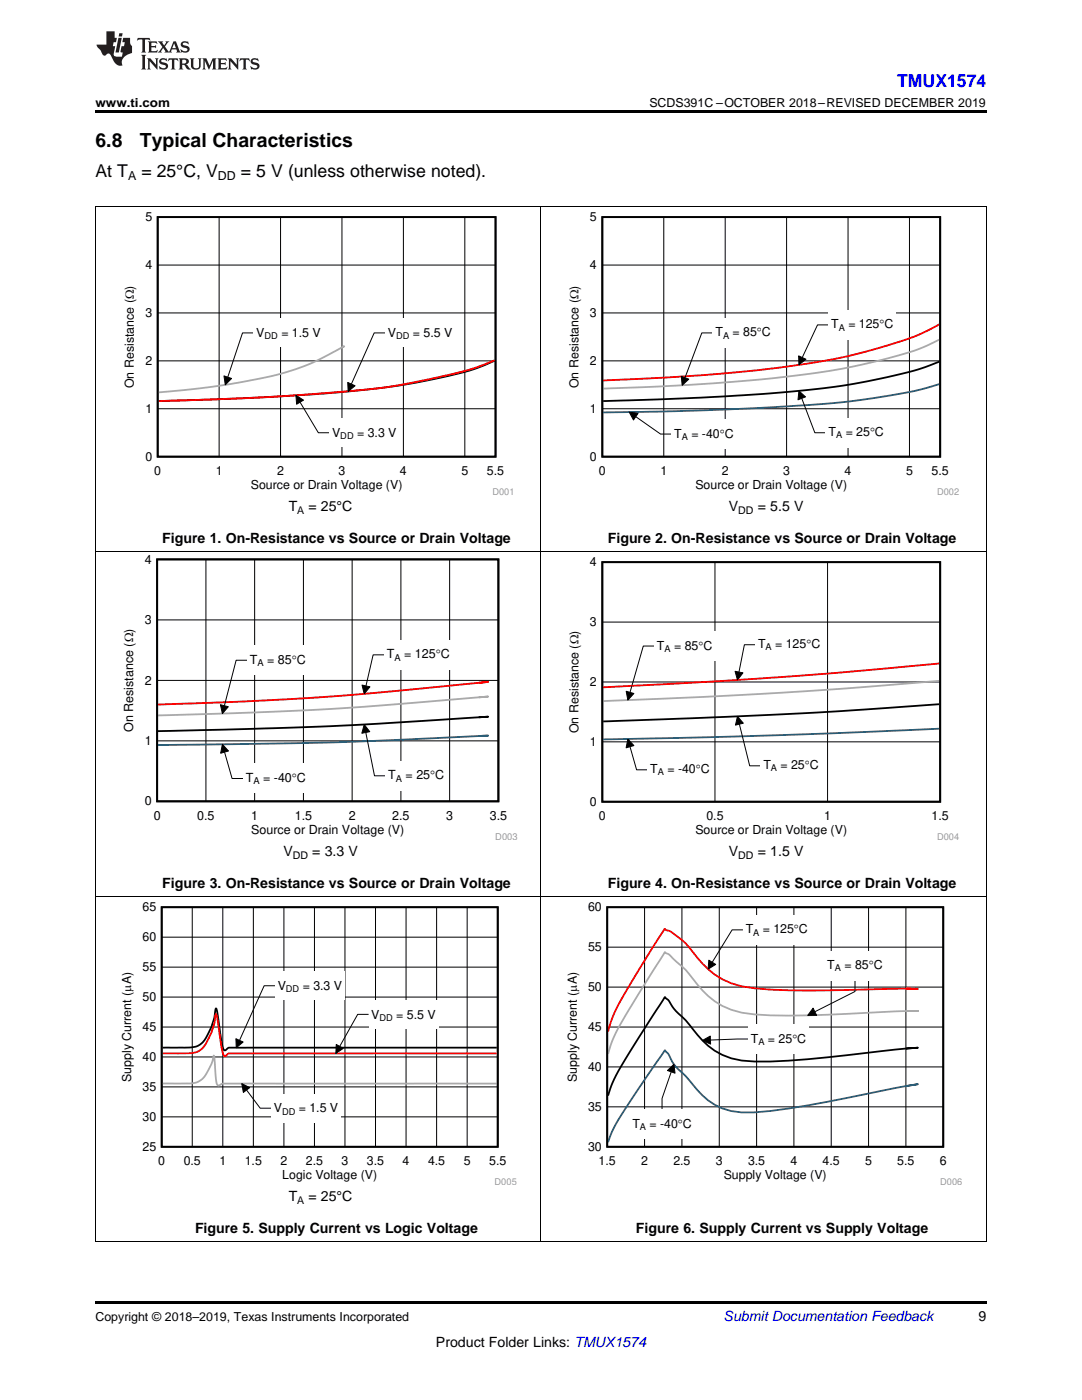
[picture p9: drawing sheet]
<svg xmlns="http://www.w3.org/2000/svg" width="216mm" height="279mm" viewBox="0 0 216 279" stroke-linecap="round" stroke-linejoin="round" font-family="sans-serif">
<path d="M19 259.7h177.8v.5h-177.8z" fill="#000"/>
<path d="M19.1 179v68.8M107.9 179v68.8M196.8 179v68.8M19 247.8h177.8" fill="none" stroke="#000" stroke-width=".2"/>
<path d="M23.8 180.1h79.3v56.4h-79.3z" fill-rule="evenodd" fill="#fff"/>
<path d="M32.3 181.1h67v47.8h-67zM32.4 209.1l5.6-.1a3.8 3.8 0 0 0 3.6-2.8l1-2.6 .5-2.4 .2 .7 .4 2.3a19.2 19.2 0 0 0 1 5.4h.2a2.24 2.24 0 0 1 2.1-.5h52.1" fill="none" stroke="#000" stroke-width=".36"/>
<g fill="none" stroke="#000" stroke-width=".2">
<path d="M32.3 199h67M32.3 193h67M32.3 187h67M38.4 181.1v47.8M44.5 181.1v47.8M50.6 181.1v47.8M54.9 196.7h-2.2l-4.9 10.9M56.7 181.1v47.8M62.7 181.1v47.8M68.8 181.1v47.8M74.9 181.1v47.8M81 181.1v47.8"/>
<path d="M87.1 181.1v47.8M93.2 181.1v47.8M32.3 216.9h67M32.3 210.9h67M32.3 205h67M47.1 207.3l1.4 .7-1.4 1.1zM32.3 222.9h67"/>
</g>
<path d="M32.4 210.2h5.6a3.8 3.8 0 0 0 3.6-2.9l1.1-2.8 .4-2.1 .2 .6 .4 2.3a19.1 19.1 0 0 0 1 5.4l.2 .1a2.24 2.24 0 0 1 2.1-.6h52.1" fill="none" stroke="#f00" stroke-width=".36"/>
<path d="M32.4 216.2h5.7a3.8 3.8 0 0 0 3.5-2.7l.6-1.2 .5-1.6 .2 2.1a9.4 9.4 0 0 0 .5 3.8h.2a5.4 5.4 0 0 1 2.8-.3h52.7" fill="none" stroke="#aaa" stroke-width=".36"/>
<path d="M47.1 207.3l1.4 .7-1.4 1.1z" fill="#000"/>
<path d="M54.9 193.9h13.9v5.6h-13.9z" fill-rule="evenodd" fill="#fff"/>
<path d="M67.1 208.4l1.4 .8-1.5 1z" fill="#000"/>
<path d="M67.1 208.4l1.4 .8-1.5 1zM73.5 202.4h-2.1l-3.6 6.4" fill="none" stroke="#000" stroke-width=".2"/>
<path d="M73.5 199.6h14v5.6h-14z" fill-rule="evenodd" fill="#fff"/>
<path d="M48.2 216.3l1.6 .8-1.2 .9z" fill="#000"/>
<path d="M48.2 216.3l1.6 .8-1.2 .9zM49.2 217.5l2.7 3.7h2.2" fill="none" stroke="#000" stroke-width=".2"/>
<g fill="#fff">
<path d="M54.1 218.4h14v5.6h-14z" fill-rule="evenodd"/>
<path d="M112.7 180.1h79.3v56.4h-79.3z" fill-rule="evenodd"/>
</g>
<path d="M121.2 181.1h67v47.8h-67zM180.8 209.3l2.4-.2-2.4 .2a459.4 459.4 0 0 1-27.1 2.6h-3.1a14.1 14.1 0 0 1-12.3-6.4 18.8 18.8 0 0 0-3.4-3.7l-.4-.5a5.9 5.9 0 0 0-1.7-2.2l-.1-.1-.1 .1a297 297 0 0 0-10.1 16.3l-1.2 3.3" fill="none" stroke="#000" stroke-width=".36"/>
<g fill="none" stroke="#000" stroke-width=".2">
<path d="M121.2 197h67M121.2 189h67M128.6 181.1v47.8M136.1 181.1v47.8M143.5 181.1v47.8M151 181.1v47.8M158.4 181.1v47.8M165.9 181.1v47.8M173.3 181.1v47.8M180.8 181.1v47.8M121.2 212.9h67M121.2 205h67"/>
<path d="M140.2 207.6l1.5-.8 .1 1.6zM149.3 207.4l-7.6 .2M121.2 220.9h67"/>
</g>
<path d="M180.8 197.3h2.4h-2.4a479.5 479.5 0 0 1-27.1 .2 21.2 21.2 0 0 1-9.6-2.1 21.4 21.4 0 0 1-6.6-6.3l-.7-.8-1.4-1.2a4.5 4.5 0 0 0-2.3-1.4l-.4-.3a182.5 182.5 0 0 0-10.2 16.9l-1.2 3.6" fill="none" stroke="#f00" stroke-width=".36"/>
<path d="M180.8 201.8h2.4h-2.4a486.9 486.9 0 0 1-27.1 .8 20.4 20.4 0 0 1-9.6-1.8 20.6 20.6 0 0 1-6.6-6.4l-.7-.9-2.3-2a4 4 0 0 0-1.8-1.4l-4.2 6.5a72.1 72.1 0 0 0-6.5 11.6l-.7 2.1" fill="none" stroke="#aaa" stroke-width=".36"/>
<path d="M180.8 216.7l2.4-.3-2.4 .3a468 468 0 0 1-27.1 5 19.1 19.1 0 0 1-9.6-.5 16 16 0 0 1-6.6-5.6l-1.4-1.6a9.3 9.3 0 0 1-2.8-3.8l-.6-.6-5.2 7.5a68.4 68.4 0 0 0-5.5 9.1l-.7 1.7" fill="none" stroke="#295c75" stroke-width=".36"/>
<path d="M140.2 207.6l1.5-.8 .1 1.6z" fill="#000"/>
<path d="M149.3 204.4h12.1v5.9h-12.1z" fill-rule="evenodd" fill="#fff"/>
<path d="M141.4 191.6l1.4 .9-1.5 .9z" fill="#000"/>
<path d="M141.4 191.6l1.4 .9-1.5 .9zM148.2 185.6h-2.1l-4 6.4" fill="none" stroke="#000" stroke-width=".2"/>
<path d="M148.2 182.6h13.5v5.9h-13.5z" fill-rule="evenodd" fill="#fff"/>
<path d="M162.2 201.2l.7 1.4h-1.7z" fill="#000"/>
<path d="M170.6 195.7v2.2l-8 4M162.2 201.2l.7 1.4h-1.7z" fill="none" stroke="#000" stroke-width=".2"/>
<path d="M164.5 189.8h12.2v5.9h-12.2z" fill-rule="evenodd" fill="#fff"/>
<path d="M133.2 213.6l1.3-1.2 .2 1.8z" fill="#000"/>
<path d="M133.2 213.6l1.3-1.2 .2 1.8zM133.9 213.9l-1.8 5.3v2.2" fill="none" stroke="#000" stroke-width=".2"/>
<path d="M125.6 221.4h13v5.9h-13z" fill-rule="evenodd" fill="#fff"/>
<path d="M19.1 110.1v68.9M107.9 110.1v68.9M196.8 110.1v68.9M19 178.9h177.8" fill="none" stroke="#000" stroke-width=".2"/>
<path d="M24.1 110.7h79.1v57h-79.1z" fill-rule="evenodd" fill="#fff"/>
<path d="M31.4 111.6h68.1v48.3h-68.1zM95.6 143.2l1.8-.2-1.8 .2a1090.2 1090.2 0 0 1-64.1 2.7" fill="none" stroke="#000" stroke-width=".37"/>
<path d="M41.1 111.6v48.3M50.8 111.6v48.3M60.5 111.6v48.3M70.3 111.6v48.3M80 111.6v48.3M89.7 111.6v48.3M31.4 135.8h68.1M31.4 123.7h68.1M31.4 147.9h68.1M72.7 144.6l1.1 1.4-1.6 .3zM73 146.2l1.7 8.6h2.2" fill="none" stroke="#000" stroke-width=".2"/>
<path d="M95.6 136.3l1.8-.2-.8 .1a699.9 699.9 0 0 1-65.1 4.4" fill="none" stroke="#f00" stroke-width=".37"/>
<path d="M95.6 139.2l1.8-.2-.8 .1a802.7 802.7 0 0 1-65.1 3.7" fill="none" stroke="#aaa" stroke-width=".37"/>
<path d="M95.6 146.9l1.8-.1-1.8 .1a1241.8 1241.8 0 0 1-64.1 1.8" fill="none" stroke="#295c75" stroke-width=".37"/>
<path d="M72.7 144.6l1.1 1.4-1.6 .3z" fill="#000"/>
<path d="M76.9 151.9h12.3v5.9h-12.3z" fill-rule="evenodd" fill="#fff"/>
<path d="M72.2 136.7l1.6 .4-1.1 1.4z" fill="#000"/>
<path d="M72.2 136.7l1.6 .4-1.1 1.4zM76.7 130.7h-2.2l-1.5 6.2" fill="none" stroke="#000" stroke-width=".2"/>
<path d="M76.7 127.7h13.7v6h-13.7z" fill-rule="evenodd" fill="#fff"/>
<path d="M44 140.6l1.6 .4-1.2 1.4z" fill="#000"/>
<path d="M49.3 131.8h-2.2l-2.3 9M44 140.6l1.6 .4-1.2 1.4z" fill="none" stroke="#000" stroke-width=".2"/>
<path d="M49.3 128.8h12.3v5.9h-12.3z" fill-rule="evenodd" fill="#fff"/>
<path d="M44.4 148.5l1.2 1.4-1.6 .4z" fill="#000"/>
<path d="M44.4 148.5l1.2 1.4-1.6 .4zM44.8 150.1l1.5 5.3h2.2" fill="none" stroke="#000" stroke-width=".2"/>
<g fill="#fff">
<path d="M48.5 152.4h13.2v5.9h-13.2z" fill-rule="evenodd"/>
<path d="M113 111.2h78.4v56.5h-78.4z" fill-rule="evenodd"/>
</g>
<path d="M120.2 112.2h67.4v47.8h-67.4zM187.4 140.5l-1.1 .1a1398.6 1398.6 0 0 1-65.9 3.4" fill="none" stroke="#000" stroke-width=".36"/>
<path d="M142.7 112.2v47.8M165.1 112.2v47.8M120.2 136.1h67.4M120.2 124.2h67.4M120.2 148.1h67.4M147.2 143l1.1 1.3-1.5 .4zM147.5 144.5l2.1 8.3h2.2" fill="none" stroke="#000" stroke-width=".2"/>
<path d="M187.4 132.4l-1.1 .1a1218.4 1218.4 0 0 1-65.9 4.7" fill="none" stroke="#f00" stroke-width=".36"/>
<path d="M187.4 135.9l-1.1 .1a1210.7 1210.7 0 0 1-65.9 3.9" fill="none" stroke="#aaa" stroke-width=".36"/>
<path d="M187.4 145.4l-31.3 1.3-35.7 .9" fill="none" stroke="#295c75" stroke-width=".36"/>
<path d="M147.2 143l1.1 1.3-1.5 .4z" fill="#000"/>
<path d="M151.8 149.9h12.2v5.9h-12.2z" fill-rule="evenodd" fill="#fff"/>
<path d="M146.7 134l1.5 .3-1 1.4z" fill="#000"/>
<path d="M146.7 134l1.5 .3-1 1.4zM150.7 128.7h-2.2l-1 5.4" fill="none" stroke="#000" stroke-width=".2"/>
<path d="M150.7 125.7h13.6v5.9h-13.6z" fill-rule="evenodd" fill="#fff"/>
<path d="M124.9 138l1.6 .4-1.2 1.3z" fill="#000"/>
<path d="M124.9 138l1.6 .4-1.2 1.3zM130.5 128.9h-2.1l-2.7 9.3" fill="none" stroke="#000" stroke-width=".2"/>
<path d="M130.5 126h12.2v5.9h-12.2z" fill-rule="evenodd" fill="#fff"/>
<path d="M125.3 147.5l1.2 1.3-1.6 .4z" fill="#000"/>
<path d="M125.3 147.5l1.2 1.3-1.6 .4zM125.7 149l1.3 4.6h2.2" fill="none" stroke="#000" stroke-width=".2"/>
<path d="M129.2 150.7h13v5.9h-13z" fill-rule="evenodd" fill="#fff"/>
<path d="M19.1 41.2v68.9M107.9 41.2v68.9M196.8 41.2v68.9M19 110h177.8" fill="none" stroke="#000" stroke-width=".2"/>
<path d="M24.3 42.4h78.1v56.4h-78.1z" fill-rule="evenodd" fill="#fff"/>
<path d="M31.5 43.3h67.4v47.8h-67.4zM98.7 72l-1 .4a43.8 43.8 0 0 1-10.7 3.2 204.3 204.3 0 0 1-31 3.5l-24.4 .9" fill="none" stroke="#000" stroke-width=".36"/>
<path d="M31.5 52.9h67.4M43.7 43.3v47.9M56 43.3v47.9M68.2 43.3v47.9M80.5 43.3v47.9M92.7 43.3v47.9M31.5 72h67.4M31.5 62.5h67.4M69.4 76.3l1.5 .7-1.4 1.1zM76.8 66.4h-2.1l-4.6 10.2M31.5 81.6h67.4" fill="none" stroke="#000" stroke-width=".2"/>
<path d="M98.7 71.9l-1.5 .6a59.5 59.5 0 0 1-11.8 3.2 120.9 120.9 0 0 1-21.2 2.8l-14.6 .9-18 .6" fill="none" stroke="#f00" stroke-width=".36"/>
<path d="M68.2 69.3l.4-.2a52 52 0 0 1-20 7.1l-8.6 1.3-8.4 .8" fill="none" stroke="#aaa" stroke-width=".36"/>
<path d="M69.4 76.3l1.5 .7-1.4 1.1z" fill="#000"/>
<path d="M76.8 63.6h14.1v5.6h-14.1z" fill-rule="evenodd" fill="#fff"/>
<path d="M59.1 78.9l1.5 1-1.4 .8z" fill="#000"/>
<path d="M59.1 78.9l1.5 1-1.4 .8zM59.9 80.3l3.6 6.1h2.2" fill="none" stroke="#000" stroke-width=".2"/>
<path d="M65.7 83.6h14v5.6h-14z" fill-rule="evenodd" fill="#fff"/>
<path d="M44.7 75l1.5 .5-1.2 1.3z" fill="#000"/>
<path d="M44.7 75l1.5 .5-1.2 1.3zM50.6 66.4h-2.2l-3 8.9" fill="none" stroke="#000" stroke-width=".2"/>
<g fill="#fff">
<path d="M50.6 63.6h14v5.6h-14z" fill-rule="evenodd"/>
<path d="M113 42.4h78.4v56.4h-78.4z" fill-rule="evenodd"/>
</g>
<path d="M120.2 43.3h67.4v47.8h-67.4zM187.4 72.2a56.9 56.9 0 0 1-13 3.6 202.1 202.1 0 0 1-28.5 3.2l-13.5 .7-12 .3" fill="none" stroke="#000" stroke-width=".36"/>
<path d="M120.2 52.9h67.4M132.4 43.3v47.9M144.7 43.3v47.9M157 43.3v47.9M169.2 43.3v47.9M181.5 43.3v47.9M120.2 72h67.4M120.2 62.5h67.4M159.4 78l1.3 1.2-1.5 .6zM160 79.5l2.6 6.9h2.2M120.2 81.6h67.4" fill="none" stroke="#000" stroke-width=".2"/>
<path d="M187.4 64.7l-1 .6a43.8 43.8 0 0 1-10.7 4 149.9 149.9 0 0 1-28.6 5l-12.2 .9-14.5 .7" fill="none" stroke="#f00" stroke-width=".36"/>
<path d="M187.4 67.8l-1 .5a43.5 43.5 0 0 1-10.7 3.6 182 182 0 0 1-31 4.4l-12.3 .8-12 .5" fill="none" stroke="#aaa" stroke-width=".36"/>
<path d="M187.4 76.7a111.5 111.5 0 0 1-24.3 4l-19.6 1.1-23.1 .5" fill="none" stroke="#295c75" stroke-width=".36"/>
<path d="M159.4 78l1.3 1.2-1.5 .6z" fill="#000"/>
<path d="M164.8 83.4h12.2v5.9h-12.2z" fill-rule="evenodd" fill="#fff"/>
<path d="M159.4 71l1.4 .7-1.4 1.1z" fill="#000"/>
<path d="M159.4 71l1.4 .7-1.4 1.1zM165.3 64.8h-2.2l-3 6.6" fill="none" stroke="#000" stroke-width=".2"/>
<path d="M165.3 61.9h13.6v5.9h-13.6z" fill-rule="evenodd" fill="#fff"/>
<path d="M135.9 75.1l1.5 .6-1.3 1.2z" fill="#000"/>
<path d="M135.9 75.1l1.5 .6-1.3 1.2zM142.2 66.4h-2.2l-3.3 9" fill="none" stroke="#000" stroke-width=".2"/>
<path d="M142.2 63.5h12.2v5.9h-12.2z" fill-rule="evenodd" fill="#fff"/>
<path d="M125.5 82.2l1.8 .3-.9 1.3z" fill="#000"/>
<path d="M125.5 82.2l1.8 .3-.9 1.3zM126.9 83.2l4.9 3.4h2.2" fill="none" stroke="#000" stroke-width=".2"/>
<path d="M134 83.7h13v5.9h-13z" fill-rule="evenodd" fill="#fff"/>
<path d="M19 41.2h177.8" fill="none" stroke="#000" stroke-width=".2"/>
<path d="M19 22h177.8v.5h-177.8z" fill="#000"/>
<g fill="#231f20">
<path d="M27.5 7.6l-.1 .5 .4-.2h.6v.1v2.1l-.2 .4h1l-.3-.4v-2.1l.1-.1h.5l.5 .2-.2-.5zM29.5 8.3l.2 .3v1.5l-.2 .4h1.8l.2-.6a1.04 1.04 0 0 1-1.3 .2v-.7h.6l.3 .2v-.6l-.3 .2h-.6v-.6l.8-.1 .4 .3-.2-.5zM31.5 8.3l.9 1.1-.9 1.1h.8l-.2-.2 .5-.7 .4 .7-.2 .2h1.5l-.1-.2 .1-.4h.9l.1 .4-.2 .2h1l-.3-.3-.7-1.9h-.5l-.9 2-.8-1 .9-1h-.8l.1 .3-.3 .5-.4-.6 .2-.2zM34.7 8.6l.4 1h-.7zM36.3 8.4a.63 .63 0 0 0-.2 .7 .63 .63 0 0 0 .6 .4l.6 .2 .1 .2a.75 .75 0 0 1-.7 .4 .75 .75 0 0 1-.6-.5l.1 .7 .1-.1a1.11 1.11 0 0 0 1.5-.6 1.13 1.13 0 0 0-1.2-.8l-.1-.4a1.04 1.04 0 0 1 1.2 .2l-.2-.5-.1 .1-.5-.2zM28.2 10.9l.2 .4v2.2l-.2 .4h1l-.3-.4v-2.2l.3-.4zM29.3 11.6l.3 .4v1.5l-.3 .4h.8l-.2-.4v-1.3l1.5 1.7v-1.9l.2-.4h-.7l.2 .4v.9l-1.1-1.3zM32 11.8a.62 .62 0 0 0-.2 .7 .62 .62 0 0 0 .6 .4l.6 .1 .1 .3a.76 .76 0 0 1-.7 .3 .76 .76 0 0 1-.6-.4l.1 .7 .1-.1a1.11 1.11 0 0 0 1.5-.6 1.13 1.13 0 0 0-1.2-.8l-.1-.4a1.04 1.04 0 0 1 1.2 .2l-.2-.6-.1 .1-.5-.1zM33.7 11.6l-.2 .6a.61 .61 0 0 1 .8-.3v1.6l-.2 .4h.9l-.2-.4v-1.6a.63 .63 0 0 1 .8 .3l-.2-.6zM35.6 11.6l.3 .4v1.5l-.3 .4h1l-.2-.2v-.8l.5 .2a.76 .76 0 0 0 1.2 .7l-1-1a.58 .58 0 0 0 .6-.5 .58 .58 0 0 0-.5-.6zM36.4 11.9h.1a.45 .45 0 0 1 .5 .1 .45 .45 0 0 1 .1 .5l-.7 .2zM37.9 11.6l.2 .2a2.17 2.17 0 0 0 .3 1.9 .99 .99 0 0 0 1.6-.6v-1.1l.2-.4h-.7l.2 .2a1.92 1.92 0 0 1-.2 1.8 .6 .6 0 0 1-.9-.5v-1.1l.2-.4zM40.4 11.6l.2 .4v1.5l-.2 .4h.7l-.2-.4v-1.4l.8 1.8 .8-1.8v1.4l-.2 .4h.9l-.2-.4v-1.5l.2-.4h-.8l-.6 1.5-.6-1.5zM43.4 11.6l.2 .4v1.5l-.2 .4h1.8l.2-.6a1.04 1.04 0 0 1-1.3 .1v-.6h.5l.4 .2v-.6l-.4 .2h-.5v-.7h.8l.3 .3-.1-.6zM45.5 11.6l.2 .4v1.5l-.2 .4h.7l-.2-.4v-1.3l1.5 1.7v-1.9l.2-.4h-.7l.2 .4v.9l-1.1-1.3zM47.9 11.6l-.1 .6a.61 .61 0 0 1 .8-.3v1.6l-.3 .4h1l-.3-.4 .1-1.6a.63 .63 0 0 1 .7 .3l-.1-.6zM50.2 11.8a.62 .62 0 0 0-.2 .7 .62 .62 0 0 0 .6 .4l.6 .1 .2 .3a.76 .76 0 0 1-.8 .3 .76 .76 0 0 1-.6-.4l.1 .7 .2-.1a1.11 1.11 0 0 0 1.5-.6 1.13 1.13 0 0 0-1.3-.8l-.1-.4a1.04 1.04 0 0 1 1.2 .2l-.1-.6-.2 .1-.5-.1z"/>
<path d="M21.2 6.3v2.6h-1.9l.1 .4 .7 .9a.91 .91 0 0 0 1 .8 .56 .56 0 0 1 .5-.3 .56 .56 0 0 1 .5 .3l.4 .8a1.53 1.53 0 0 0 1.9 1.2 1.54 1.54 0 0 1 1-2.1l.9-.3v-1.4a1.52 1.52 0 0 1-.3-1.6h-1.4l-.2 .8h.5l-.2 .8h-.4l-.2 1v.2l.4 .1-.2 .8a1.93 1.93 0 0 1-1.6-.3l.3-1.8h-.5l.2-.8h.4l.2-.8h-.4v-1.3zM23.6 7.6l-.6 2.9h.7l.6-2.9zM23.8 6.6l-.1 .7h.6l.2-.7z"/>
</g>
<g font-size="3.9">
<text x="19" y="29.3">6.8</text>
<text x="27.9" y="29.3">Typical Characteristics</text>
</g>
<text font-size="3.5" fill="#00f" x="179" y="17.3">TMUX1574</text>
<g font-size="3.5">
<text x="19" y="35.2">At T</text>
<text x="28.2" y="35.2">= 25°C, V</text>
<text x="48" y="35.2">= 5 V (unless otherwise noted).</text>
</g>
<g font-size="2.8">
<text x="57.6" y="102">T</text>
<text x="61.6" y="102">= 25°C</text>
<text x="145.5" y="102">V</text>
<text x="151.2" y="102">= 5.5 V</text>
<text x="32.4" y="108.3">Figure 1. On-Resistance vs Source or Drain Voltage</text>
<text x="121.3" y="108.3">Figure 2. On-Resistance vs Source or Drain Voltage</text>
<text x="56.6" y="170.9">V</text>
<text x="62.3" y="170.9">= 3.3 V</text>
<text x="145.5" y="170.9">V</text>
<text x="151.2" y="170.9">= 1.5 V</text>
<text x="32.4" y="177.2">Figure 3. On-Resistance vs Source or Drain Voltage</text>
<text x="121.3" y="177.2">Figure 4. On-Resistance vs Source or Drain Voltage</text>
<text x="57.6" y="239.7">T</text>
<text x="61.6" y="239.7">= 25°C</text>
<text x="38.9" y="246.1">Figure 5. Supply Current vs Logic Voltage</text>
<text x="126.9" y="246.1">Figure 6. Supply Current vs Supply Voltage</text>
<text x="195.3" y="263.6">9</text>
<text x="87" y="268.9">Product Folder Links: TMUX1574</text>
</g>
<text font-size="2.8" fill="#0000c8" x="144.4" y="263.6">Submit Documentation Feedback</text>
<g font-size="2.5">
<text x="19" y="21.4">www.ti.com</text>
<text x="129.6" y="21.4">SCDS391C –OCTOBER 2018–REVISED DECEMBER 2019</text>
<text x="25.5" y="35.9">A</text>
<text x="43.5" y="35.9">DD</text>
<text x="29" y="44.2">5</text>
<text x="117.7" y="44.2">5</text>
<text x="29" y="53.7">4</text>
<text x="117.7" y="53.7">4</text>
<text x="29" y="63.3">3</text>
<text x="117.7" y="63.3">3</text>
<text x="165.9" y="65.5">T</text>
<text x="169.3" y="65.5">= 125qC</text>
<text x="51.1" y="67.3">V</text>
<text x="56.1" y="67.3">= 1.5 V</text>
<text x="77.4" y="67.3">V</text>
<text x="82.4" y="67.3">= 5.5 V</text>
<text x="142.8" y="67.1">T</text>
<text x="146.2" y="67.1">= 85qC</text>
<text x="26.7" y="77.5" transform="rotate(-90 26.7 77.5)">On Resistance (:)</text>
<text x="29" y="72.8">2</text>
<text x="115.4" y="77.5" transform="rotate(-90 115.4 77.5)">On Resistance (:)</text>
<text x="117.7" y="72.8">2</text>
<text x="29" y="82.4">1</text>
<text x="117.7" y="82.4">1</text>
<text x="66.2" y="87.2">V</text>
<text x="71.3" y="87.2">= 3.3 V</text>
<text x="134.5" y="87.3">T</text>
<text x="138" y="87.3">= -40qC</text>
<text x="165.3" y="87.1">T</text>
<text x="168.8" y="87.1">= 25qC</text>
<text x="29" y="92">0</text>
<text x="30.8" y="94.8">0</text>
<text x="43" y="94.8">1</text>
<text x="55.3" y="94.8">2</text>
<text x="67.6" y="94.8">3</text>
<text x="79.8" y="94.8">4</text>
<text x="92.1" y="94.8">5</text>
<text x="97.2" y="94.8">5.5</text>
<text x="117.7" y="92">0</text>
<text x="119.5" y="94.8">0</text>
<text x="131.8" y="94.8">1</text>
<text x="144" y="94.8">2</text>
<text x="156.3" y="94.8">3</text>
<text x="168.5" y="94.8">4</text>
<text x="180.8" y="94.8">5</text>
<text x="185.9" y="94.8">5.5</text>
<text x="50" y="97.6">Source or Drain Voltage (V)</text>
<text x="138.8" y="97.6">Source or Drain Voltage (V)</text>
<text x="28.9" y="112.5">4</text>
<text x="117.7" y="113">4</text>
<text x="28.9" y="124.5">3</text>
<text x="117.7" y="125">3</text>
<text x="77.2" y="131.4">T</text>
<text x="80.7" y="131.4">= 125qC</text>
<text x="131.1" y="129.6">T</text>
<text x="134.5" y="129.6">= 85qC</text>
<text x="151.3" y="129.4">T</text>
<text x="154.7" y="129.4">= 125qC</text>
<text x="28.9" y="136.6">2</text>
<text x="49.9" y="132.5">T</text>
<text x="53.3" y="132.5">= 85qC</text>
<text x="117.7" y="136.9">2</text>
<text x="26.6" y="146.1" transform="rotate(-90 26.6 146.1)">On Resistance (:)</text>
<text x="28.9" y="148.7">1</text>
<text x="115.4" y="146.3" transform="rotate(-90 115.4 146.3)">On Resistance (:)</text>
<text x="117.7" y="148.9">1</text>
<text x="77.5" y="155.5">T</text>
<text x="80.9" y="155.5">= 25qC</text>
<text x="129.8" y="154.3">T</text>
<text x="133.2" y="154.3">= -40qC</text>
<text x="152.3" y="153.5">T</text>
<text x="155.7" y="153.5">= 25qC</text>
<text x="28.9" y="160.8">0</text>
<text x="49.1" y="156.1">T</text>
<text x="52.5" y="156.1">= -40qC</text>
<text x="117.7" y="160.8">0</text>
<text x="30.7" y="163.6">0</text>
<text x="39.4" y="163.6">0.5</text>
<text x="50.1" y="166.5">Source or Drain Voltage (V)</text>
<text x="50.1" y="163.6">1</text>
<text x="58.8" y="163.6">1.5</text>
<text x="69.6" y="163.6">2</text>
<text x="78.3" y="163.6">2.5</text>
<text x="89" y="163.6">3</text>
<text x="97.7" y="163.6">3.5</text>
<text x="119.5" y="163.6">0</text>
<text x="138.8" y="166.5">Source or Drain Voltage (V)</text>
<text x="141" y="163.6">0.5</text>
<text x="164.4" y="163.6">1</text>
<text x="185.9" y="163.6">1.5</text>
<text x="28.4" y="181.9">65</text>
<text x="117.3" y="181.9">60</text>
<text x="28.4" y="187.8">60</text>
<text x="117.3" y="189.8">55</text>
<text x="148.8" y="186.3">T</text>
<text x="152.2" y="186.3">= 125</text>
<text x="158.4" y="186.3">qC</text>
<text x="28.4" y="193.8">55</text>
<text x="55.4" y="197.6">V</text>
<text x="60.4" y="197.6">= 3.3 V</text>
<text x="117.3" y="197.8">50</text>
<text x="165.1" y="193.4">T</text>
<text x="168.5" y="193.4">= 85</text>
<text x="173.4" y="193.4">qC</text>
<text x="28.4" y="199.8">50</text>
<text x="74.1" y="203.3">V</text>
<text x="79.1" y="203.3">= 5.5 V</text>
<text x="28.4" y="205.8">45</text>
<text x="117.3" y="205.8">45</text>
<text x="149.8" y="208.1">T</text>
<text x="153.2" y="208.1">= 25q</text>
<text x="159.1" y="208.1">C</text>
<text x="26.2" y="215.9" transform="rotate(-90 26.2 215.9)">Supply Current (PA)</text>
<text x="28.4" y="211.8">40</text>
<text x="115.1" y="215.9" transform="rotate(-90 115.1 215.9)">Supply Current (PA)</text>
<text x="117.3" y="213.7">40</text>
<text x="28.4" y="217.7">35</text>
<text x="117.3" y="221.7">35</text>
<text x="28.4" y="223.7">30</text>
<text x="54.6" y="222">V</text>
<text x="59.6" y="222">= 1.5 V</text>
<text x="126.2" y="225">T</text>
<text x="129.6" y="225">= -40q</text>
<text x="136.2" y="225">C</text>
<text x="28.4" y="229.7">25</text>
<text x="31.6" y="232.5">0</text>
<text x="36.7" y="232.5">0.5</text>
<text x="43.8" y="232.5">1</text>
<text x="48.8" y="232.5">1.5</text>
<text x="56" y="232.5">2</text>
<text x="61" y="232.5">2.5</text>
<text x="68.1" y="232.5">3</text>
<text x="73.2" y="232.5">3.5</text>
<text x="80.3" y="232.5">4</text>
<text x="85.4" y="232.5">4.5</text>
<text x="92.5" y="232.5">5</text>
<text x="97.6" y="232.5">5.5</text>
<text x="117.3" y="229.7">30</text>
<text x="119.5" y="232.5">1.5</text>
<text x="127.9" y="232.5">2</text>
<text x="134.4" y="232.5">2.5</text>
<text x="142.8" y="232.5">3</text>
<text x="149.3" y="232.5">3.5</text>
<text x="157.7" y="232.5">4</text>
<text x="164.1" y="232.5">4.5</text>
<text x="172.6" y="232.5">5</text>
<text x="179.1" y="232.5">5.5</text>
<text x="187.5" y="232.5">6</text>
<text x="56.3" y="235.3">Logic Voltage (V)</text>
<text x="144.4" y="235.3">Supply Voltage (V)</text>
<text x="19" y="263.6">Copyright © 2018–2019, Texas Instruments Incorporated</text>
</g>
<g font-size="2.1">
<text x="59.3" y="102.6">A</text>
<text x="147.3" y="102.6">DD</text>
<text x="58.4" y="171.4">DD</text>
<text x="147.3" y="171.4">DD</text>
<text x="59.3" y="240.3">A</text>
</g>
<g font-size="1.9">
<text x="78.7" y="131.8">A</text>
<text x="51.4" y="132.9">A</text>
<text x="79" y="156">A</text>
<text x="50.6" y="156.5">A</text>
</g>
<text font-size="1.9" fill="#999" x="98.8" y="167.6">D003</text>
<g font-size="1.8">
<text x="167.4" y="66">A</text>
<text x="52.8" y="67.7">DD</text>
<text x="79" y="67.7">DD</text>
<text x="144.3" y="67.6">A</text>
<text x="67.9" y="87.6">DD</text>
<text x="136" y="87.7">A</text>
<text x="166.8" y="87.5">A</text>
<text x="132.6" y="130.1">A</text>
<text x="152.8" y="129.8">A</text>
<text x="131.3" y="154.8">A</text>
<text x="153.8" y="154">A</text>
<text x="150.3" y="186.7">A</text>
<text x="57.1" y="198">DD</text>
<text x="166.6" y="193.9">A</text>
<text x="75.7" y="203.7">DD</text>
<text x="151.3" y="208.5">A</text>
<text x="56.3" y="222.4">DD</text>
<text x="127.7" y="225.5">A</text>
</g>
<g font-size="1.8" fill="#999">
<text x="98.3" y="98.7">D001</text>
<text x="187" y="98.7">D002</text>
<text x="187" y="167.6">D004</text>
<text x="98.7" y="236.4">D005</text>
<text x="187.6" y="236.4">D006</text>
</g>
</svg>
